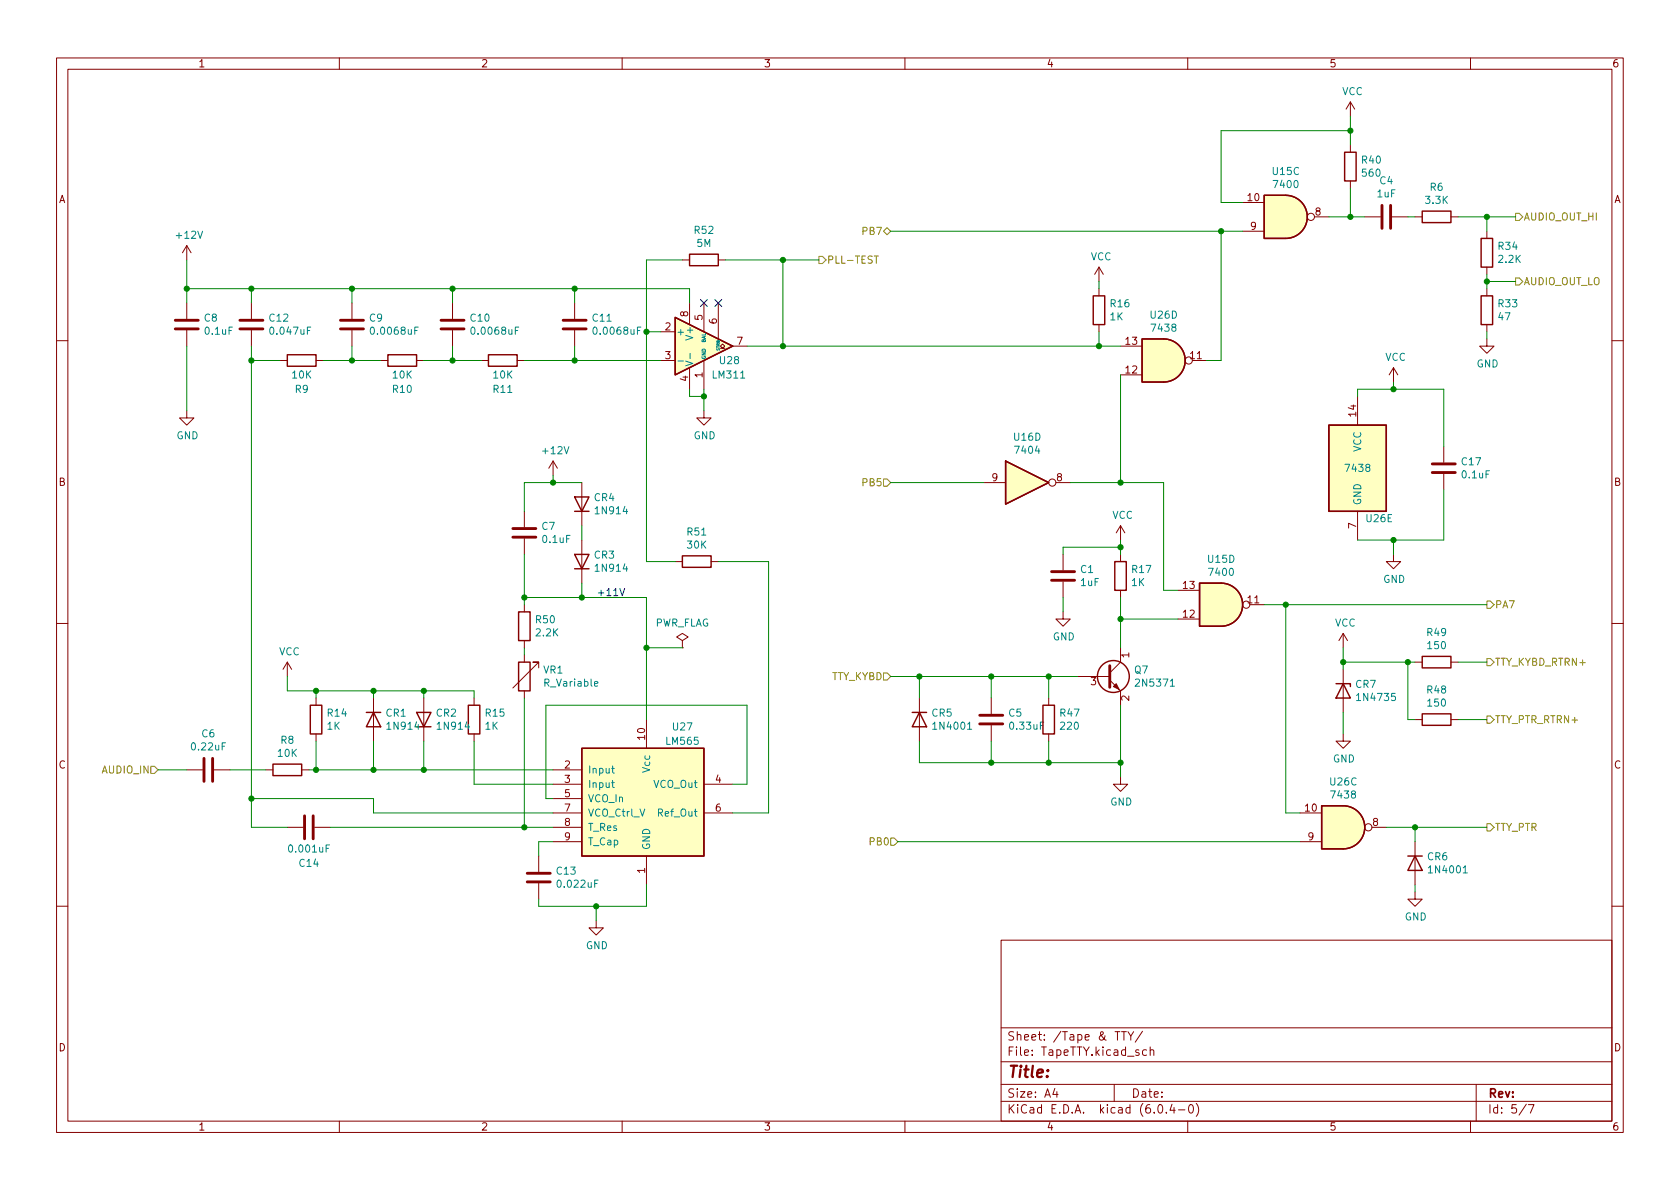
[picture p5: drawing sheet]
<svg xmlns="http://www.w3.org/2000/svg" width="297mm" height="210mm" viewBox="0 0 297 210" stroke-linecap="round" stroke-linejoin="round" font-family="sans-serif">
<g fill="none" stroke="#840000" stroke-width=".18">
<path d="M10 10.2h277v190.1h-277zM12 12.2h273v186.1h-273zM60 10.2v2M110 10.2v2M160 10.2v2M210 10.2v2M238.8 18v2.6M238.8 18l-.8 1.3M238.8 18l.7 1.3M260 10.2v2M219.7 35.8h3.8M232.4 38.3h2.5"/>
<path d="M238.8 25.6v1.3M238.8 32v1.3M241.3 38.3h2.8M246.1 38.3h2.8M250.2 38.3h1.3M256.5 38.3h1.3M33 43.4v2.6M33 53.6v2.8M33 58.4v2.8M33 43.4l-.7 1.3M33 43.4l.8 1.3M44.4 53.6v2.8"/>
<path d="M44.4 58.4v2.8M62.2 53.6v2.8M62.2 58.4v2.8M80 53.6v2.8M80 58.4v2.8M101.6 53.6v2.8M101.6 58.4v2.8M116.8 58.7h2.6M120.6 46h1.3M121.9 53.6v3.8M124.5 53.6v5.1M127 46h1.3"/>
<path d="M127 53.6v6.3M194.3 47.2l-.8 1.3M194.3 47.2v2.6M194.3 51v1.3M194.3 57.4v1.3M194.3 47.2l.8 1.3M219.7 40.9h3.8M262.9 59.9v1.3h1.3l-1.3 1.3-1.3-1.3h1.3M262.9 40.9v1.3M262.9 47.2v1.3M262.9 51v1.3M262.9 57.4v1.3"/>
<path d="M10 60.2h2M33 72.6v1.3h1.3l-1.3 1.3-1.3-1.3h1.3M49.5 63.7h1.3M55.9 63.7h1.2M67.3 63.7h1.3M73.7 63.7h1.2M85.1 63.7h1.3M91.4 63.7h1.3M116.8 63.7h2.6M121.9 65v3.8M124.5 72.6v1.3h1.2l-1.2 1.3-1.3-1.3h1.3M124.5 63.7v5.1"/>
<path d="M127.4 61.6h.4l-.4-.4 .4-.4 .3 .4-.3 .4h.3M129.5 61.2h2.6M198.1 66.3h3.8M198.1 61.2h3.8M210.8 63.7h2.6M240 70.1v5.1M246.4 65l-.8 1.3M246.4 65v2.6M246.4 65l.7 1.3M255.3 79v2.8M285 60.2h2M92.7 90.4v2.8"/>
<path d="M92.7 95.2v2.8M97.8 81.5l-.8 1.3M97.8 81.5v2.6M97.8 81.5l.8 1.3M102.9 85.3v7.7M102.9 95.5v7.6M119.4 99.3h1.2M125.7 99.3h1.3M174 85.3h3.8M186.7 85.3h2.5M188 98v2.8M198.1 93v2.5"/>
<path d="M198.1 98v1.3M198.1 93l-.7 1.2M198.1 93l.8 1.2M240 90.4v5.1M246.4 98v1.3h1.2l-1.2 1.3-1.3-1.3h1.3M255.3 83.8v2.8M10 110.2h2M50.8 117.1l-.8 1.3M50.8 117.1v2.5M50.8 117.1l.8 1.3M92.7 106.9v1.3M92.7 113.3v1.2"/>
<path d="M92.7 115.8v1.3M95.2 118.1v-1h-1h1l-4.5 4.6M120.6 113.3l1.1-.7-1.1-.6-1 .6 1 .7v1.2M120.6 114.5h.1M188 108.2v1.3h1.2l-1.2 1.2-1.3-1.2h1.3M188 102.9v2.8M190.5 119.6h5.7M198.1 104.4v1.3M198.1 114.5v2.6l-1.9 1.9M208.3 109.5h3.8M208.3 104.4h3.8M221 106.9h2.5"/>
<path d="M237.5 112l-.8 1.3M237.5 112v2.5M237.5 118.4v7.6M237.5 112l.8 1.3M250.2 117.1h1.3M256.5 117.1h1.3M285 110.2h2M33 136.1h2.8M37.8 136.1h2.8M47 136.1h1.3M53.3 136.1h1.3M55.9 123.4v1.3"/>
<path d="M55.9 129.8v1.3M66 123.4v7.7M74.9 123.4v7.7M83.8 123.4v1.3M83.8 129.8v1.3M92.7 122.2v1.2M97.8 136.1h5.1M97.8 138.7h5.1M114.3 127.2v5.1M124.5 138.7h5M162.6 123.4v7.7M175.3 123.4v2.8"/>
<path d="M175.3 128.3v2.8M185.4 123.4v1.3M185.4 129.8v1.3M196.2 120.3l1.9 1.9v2.5M198.1 137.4v1.3h1.3l-1.3 1.2-1.3-1.2h1.3M237.5 129.8v1.3h1.3l-1.3 1.2-1.3-1.2h1.3M250.2 127.2h1.3M256.5 127.2h1.3M50.8 146.3h2.8M55.6 146.3h2.8M95.2 151.4v2.8M95.2 156.2v2.8"/>
<path d="M97.8 143.8h5.1M97.8 146.3h5.1M97.8 148.8h5.1M97.8 141.2h5.1M114.3 151.4v5.1M124.5 143.8h5M229.9 143.8h3.8M229.9 148.8h3.8M242.6 146.3h2.5M250.2 157.7v1.3h1.3l-1.3 1.3-1.3-1.3h1.3M250.2 148.8v7.7M10 160.2h2"/>
<path d="M105.4 162.8v1.3h1.3l-1.3 1.2-1.3-1.2h1.3M177 166.3h108v32h-108zM285 160.2h2M60 198.3v2M110 198.3v2M160 198.3v2M177 194.8h108M177 191.8h108M177 187.8h108M177 181.8h108M186.5 192.5l-.4 1h1M186.9 193v1"/>
<path d="M197 191.8v3M197.1 182.4h.9M198.3 182.4h.8M198.7 182.4v1.5M199.4 182.4l.5 .8 .5-.8M199.9 183.2v.7M202 182.4l-1.3 1.9M202.7 185.7l-.4-.1-.3 .3v.4l.1 .3h.6M203.4 185.8l.2-.2 .3 .1 .1 .9M203.4 185.1v1.5M204.9 195.4l.2-.1a.81 .81 0 0 1 .6 .7 .81 .81 0 0 1-.3 .8h-.2a.81 .81 0 0 1-.6-.6 .81 .81 0 0 1 .3-.8zM206.2 196.7v.1"/>
<path d="M207.2 195.3l-.3 1h.9M207.6 195.8v1M208.4 196.3h1.1M210 198.3v2M210.4 195.4l.1-.1a.81 .81 0 0 1 .6 .7 .81 .81 0 0 1-.3 .8h-.2a.81 .81 0 0 1-.5-.6 .81 .81 0 0 1 .3-.8zM211.5 195.1a1.72 1.72 0 0 1 0 2.3M260 198.3v2M261 191.8v6.5M269.9 195.3l-1.3 1.9M270.2 195.3h1l-.6 1.5"/>
<circle cx="231.8" cy="38.3" r=".63"/>
<circle cx="210.2" cy="63.7" r=".63"/>
<circle cx="186.1" cy="85.3" r=".63"/>
<circle cx="220.3" cy="106.9" r=".63"/>
<circle cx="241.9" cy="146.3" r=".63"/>
</g>
<g fill="none" stroke="#840000" stroke-width=".51">
<path d="M244.3 36.3v4.1M245.9 36.3v4.1M31 58.2h4.1M31 56.6h4.1M42.4 58.2h4.1M42.4 56.6h4.1M60.2 58.2h4.1M60.2 56.6h4.1M78 58.2h4M78 56.6h4M99.6 58.2h4M99.6 56.6h4"/>
<path d="M90.7 93.5h4M90.7 95h4M253.2 83.6h4.1M253.2 82h4.1M185.9 102.6h4.1M185.9 101.1h4.1M196.2 117.7v3.8M36.1 134.1v4.1M37.6 134.1v4.1M173.2 128h4.1M173.2 126.5h4.1M53.8 144.3v4"/>
<path d="M55.4 144.3v4M93.2 156h4.1M93.2 154.4h4.1"/>
</g>
<g fill="none" stroke="#840000" stroke-width=".25">
<path d="M223.5 34.5h3.8a3.8 3.8 0 0 1 3.8 3.8 3.8 3.8 0 0 1-3.8 3.9h-3.8zM237.7 26.9h2.1v5.1h-2.1zM251.5 37.3h5v2.1h-5zM119.4 56.1l10.1 5.1-10.1 5.1zM121.9 45h5.1v2h-5.1zM193.3 52.3h2v5.1h-2zM201.9 59.9h3.8a3.8 3.8 0 0 1 3.9 3.8 3.8 3.8 0 0 1-3.9 3.9h-3.8zM261.9 42.2h2v5h-2zM261.9 52.3h2v5.1h-2zM50.8 62.7h5.1v2.1h-5.1zM68.6 62.7h5.1v2.1h-5.1zM86.4 62.7h5v2.1h-5z"/>
<path d="M234.9 75.2h10.2v15.2h-10.2zM101.6 98h2.5l-1.2 2.6zM101.6 87.9h2.5l-1.2 2.5zM101.6 90.4h2.5M120.6 98.3h5.1v2h-5.1zM177.8 81.5l7.6 3.8-7.6 3.8zM197.1 99.3h2v5.1h-2zM91.7 108.2h2v5.1h-2zM91.7 117.1h2v5.1h-2zM101.6 100.6h2.5M215.9 103.1h-3.8v7.6h3.8M215.9 103.1a3.8 3.8 0 0 1 3.8 3.8 3.8 3.8 0 0 1-3.8 3.8"/>
<path d="M251.5 116.1h5v2h-5zM48.3 135.1h5v2.1h-5zM54.9 124.7h2v5.1h-2zM64.8 126h2.5M66 126l1.3 2.5h-2.5zM73.7 126h2.5l-1.3 2.5zM73.7 128.5h2.5M82.8 124.7h2v5.1h-2zM102.9 132.3h21.6v19.1h-21.6zM161.3 126h2.5M162.6 126l1.2 2.5h-2.5zM184.4 124.7h2v5.1h-2z"/>
<path d="M236.2 120.9h2.6v.5M237.5 120.9l1.3 2.5h-2.6zM251.5 126.2h5v2.1h-5zM233.7 142.5h3.8a3.8 3.8 0 0 1 3.8 3.8 3.8 3.8 0 0 1-3.8 3.8h-3.8zM248.9 151.4h2.6M250.2 151.4l1.3 2.5h-2.6z"/>
<circle cx="196.8" cy="119.6" r="2.82"/>
</g>
<g fill="#ffffc2" stroke="#ffffc2" stroke-width=".18">
<path d="M205.7 59.9a3.8 3.8 0 0 1 3.9 3.8 3.8 3.8 0 0 1-3.9 3.9z"/>
<path d="M201.9 59.9h3.8v7.7h-3.8z"/>
<path d="M237.5 142.5a3.8 3.8 0 0 1 3.8 3.8 3.8 3.8 0 0 1-3.8 3.8z"/>
<path d="M233.7 142.5h3.8v7.6h-3.8z"/>
<path d="M227.3 34.5a3.8 3.8 0 0 1 3.8 3.8 3.8 3.8 0 0 1-3.8 3.9z"/>
<path d="M223.5 34.5h3.8v7.7h-3.8z"/>
<path d="M102.9 132.3h21.6v19.1h-21.6z"/>
<path d="M234.9 75.2h10.2v15.2h-10.2z"/>
<path d="M119.4 56.1l10.1 5.1-10.1 5.1z"/>
<path d="M177.8 81.5l7.6 3.8-7.6 3.8z"/>
<path d="M215.9 103.1a3.8 3.8 0 0 1 3.8 3.8 3.8 3.8 0 0 1-3.8 3.8z"/>
<path d="M212.1 103.1h3.8v7.6h-3.8z"/>
</g>
<g fill="none" stroke="#008484" stroke-width=".18">
<path d="M73.9 57.8h-.6v1.3M91.7 57.8h-.6v1.3M113.3 57.8h-.6v1.3M119.9 63.8h1M121.2 63.8l1.3 .5-1.3 .4M122 62.5v.9M108.1 135.9h.5M108.1 138.4h.5M108.3 135.4v1.1l.3 .2M108.3 138v1.1l.3 .2M171.1 129h.7M206.9 121.3h.7"/>
<path d="M258.7 154.4h.7"/>
</g>
<path d="M196.8 121.4l.6-.5 .5 1z" fill="#840000" stroke="#840000" stroke-width=".18"/>
<g fill="none" stroke="#848400" stroke-width=".18">
<path d="M268 37.7h.6l.6 .6-.6 .7h-.6zM144.8 45.3h.6l.6 .7-.6 .6h-.6zM154.6 45.3h.7M156.2 40.9l.6-.6 .7 .6-.7 .6zM268 49.1h.6l.6 .7-.6 .6h-.6zM156.2 84.7h.6l.7 .6-.7 .7h-.6zM156.2 119h.6l.7 .6-.7 .7h-.6zM262.9 116.5h.6l.7 .6-.7 .6h-.6zM262.9 106.3h.6l.7 .6-.7 .7h-.6zM26.7 135.5h.6l.6 .6-.6 .7h-.6zM262.9 126.6h.6l.7 .6-.7 .7h-.6zM157.5 148.2h.6l.6 .6-.6 .7h-.6z"/>
<path d="M262.9 145.7h.6l.7 .6-.7 .6h-.6z"/>
</g>
<path d="M109.6 104.1l.4 1.2 .4-1.2" fill="none" stroke="#0000c2" stroke-width=".18"/>
<g fill="none" stroke="#008400" stroke-width=".18">
<path d="M234.9 38.3h6.4M238.8 23.1h-22.9v12.7h3.8M238.8 20.6v5M238.8 33.3v5M248.9 38.3h1.3M257.8 38.3h10.2M262.9 38.3v2.6M33 51h88.9v2.6M33 46v7.6M44.4 51v2.6M62.2 51v2.6M80 51v2.6"/>
<path d="M101.6 51v2.6M114.3 58.7h2.5M120.6 46h-6.3v53.3h5.1M128.3 46h16.5M138.4 46v15.2M157.5 40.9h62.2M194.3 49.8v1.2M194.3 58.7v2.5M215.9 40.9v22.8h-2.5M262.9 48.5v2.5M262.9 58.7v1.2M262.9 49.8h5.1"/>
<path d="M33 61.2v11.4M44.4 61.2v85.1h6.4M44.4 63.7h5.1M57.1 63.7h10.2M62.2 61.2v2.5M74.9 63.7h10.2M80 61.2v2.5M92.7 63.7h24.1M101.6 61.2v2.5M121.9 68.8v1.3h2.6M124.5 68.8v3.8M132.1 61.2h66"/>
<path d="M198.1 66.3v19M240 70.1v-1.3h15.3v10.2M246.4 67.6v1.2M92.7 98v8.9M97.8 84.1v1.2M102.9 93v2.5M102.9 85.3h-10.2v5.1M127 99.3h8.9v44.5h-6.4M157.5 85.3h16.5M189.2 85.3h16.5v19.1h2.6M198.1 95.5v2.5M198.1 96.8h-10.1v1.2"/>
<path d="M246.4 95.5v2.5M255.3 86.6v8.9h-15.3M50.8 119.6v2.6h33v1.2M92.7 105.7h21.6v21.5M92.7 114.5v1.3M102.9 103.1v2.6M114.3 114.5h6.3M157.5 119.6h33M162.6 119.6v3.8M175.3 119.6v3.8M185.4 119.6v3.8M188 105.7v2.5"/>
<path d="M198.1 109.5h10.2M198.1 105.7v8.8M223.5 106.9h39.4M227.3 106.9v36.9h2.6M237.5 114.5v3.9M237.5 117.1h12.7M248.9 117.1v10.1h1.3M257.8 117.1h5.1M27.9 136.1h5.1M40.6 136.1h6.4M54.6 136.1h43.2M55.9 122.2v1.2"/>
<path d="M55.9 131.1v5M66 122.2v1.2M66 131.1v5M74.9 122.2v1.2M74.9 131.1v5M83.8 131.1v7.6h14M92.7 123.4v22.9M129.5 138.7h2.6v-14h-35.6v16.5h1.3M162.6 131.1v3.8h35.5M175.3 131.1v3.8M185.4 131.1v3.8M198.1 124.7v12.7"/>
<path d="M237.5 126v3.8M257.8 127.2h5.1M44.4 141.2h21.6v2.6h31.8M58.4 146.3h39.4M97.8 148.8h-2.6v2.6M114.3 156.5v3.8h-19.1v-1.3M158.7 148.8h71.2M245.1 146.3h17.8M250.2 146.3v2.5M250.2 156.5v1.2M105.4 160.3v2.5"/>
</g>
<path d="M123.9 53l1.2 1.2M125.1 53l-1.2 1.2M126.4 53l1.2 1.2M127.6 53l-1.2 1.2" fill="none" stroke="#000084" stroke-width=".18"/>
<g fill="#008400" stroke="#008400" stroke-width=".18">
<circle cx="238.8" cy="38.3" r=".46"/>
<circle cx="246.4" cy="68.8" r=".46"/>
<circle cx="215.9" cy="40.9" r=".46"/>
<circle cx="262.9" cy="38.3" r=".46"/>
<circle cx="262.9" cy="49.8" r=".46"/>
<circle cx="238.8" cy="23.1" r=".46"/>
<circle cx="44.4" cy="51" r=".46"/>
<circle cx="33" cy="51" r=".46"/>
<circle cx="44.4" cy="63.7" r=".46"/>
<circle cx="62.2" cy="63.7" r=".46"/>
<circle cx="80" cy="51" r=".46"/>
<circle cx="80" cy="63.7" r=".46"/>
<circle cx="62.2" cy="51" r=".46"/>
<circle cx="55.9" cy="136.1" r=".46"/>
<circle cx="74.9" cy="136.1" r=".46"/>
<circle cx="66" cy="136.1" r=".46"/>
<circle cx="66" cy="122.2" r=".46"/>
<circle cx="55.9" cy="122.2" r=".46"/>
<circle cx="44.4" cy="141.2" r=".46"/>
<circle cx="237.5" cy="117.1" r=".46"/>
<circle cx="198.1" cy="134.9" r=".46"/>
<circle cx="227.3" cy="106.9" r=".46"/>
<circle cx="175.3" cy="134.9" r=".46"/>
<circle cx="175.3" cy="119.6" r=".46"/>
<circle cx="185.4" cy="134.9" r=".46"/>
<circle cx="198.1" cy="109.5" r=".46"/>
<circle cx="138.4" cy="46" r=".46"/>
<circle cx="124.5" cy="70.1" r=".46"/>
<circle cx="101.6" cy="63.7" r=".46"/>
<circle cx="114.3" cy="58.7" r=".46"/>
<circle cx="101.6" cy="51" r=".46"/>
<circle cx="97.8" cy="85.3" r=".46"/>
<circle cx="92.7" cy="105.7" r=".46"/>
<circle cx="102.9" cy="105.7" r=".46"/>
<circle cx="92.7" cy="146.3" r=".46"/>
<circle cx="114.3" cy="114.5" r=".46"/>
<circle cx="74.9" cy="122.2" r=".46"/>
<circle cx="105.4" cy="160.3" r=".46"/>
<circle cx="246.4" cy="95.5" r=".46"/>
<circle cx="250.2" cy="146.3" r=".46"/>
<circle cx="248.9" cy="117.1" r=".46"/>
<circle cx="198.1" cy="85.3" r=".46"/>
<circle cx="162.6" cy="119.6" r=".46"/>
<circle cx="185.4" cy="119.6" r=".46"/>
<circle cx="138.4" cy="61.2" r=".46"/>
<circle cx="194.3" cy="61.2" r=".46"/>
<circle cx="198.1" cy="96.8" r=".46"/>
</g>
<text font-size="2.8" fill="#840000" x="178" y="190.6">Title:</text>
<g font-size="2.1" fill="#840000">
<text x="178" y="184">Sheet: /Tape &amp; TTY/</text>
<text x="178" y="186.7">File: TapeTTY.kicad_sch</text>
<text x="178" y="196.9">KiCad E.D.A. kicad (6.0.4-0)</text>
<text x="178" y="194.1">Size: A4</text>
<text x="200" y="194.1">Date:</text>
<text x="263" y="194.1">Rev:</text>
<text x="263" y="196.9">Id: 5/7</text>
</g>
<g font-size="1.8" fill="#840000">
<text x="35" y="11.9">1</text>
<text x="85" y="11.9">2</text>
<text x="135" y="11.9">3</text>
<text x="185" y="11.9">4</text>
<text x="235" y="11.9">5</text>
<text x="285" y="11.9">6</text>
<text x="10.3" y="35.9">A</text>
<text x="220.6" y="35.6">10</text>
<text x="285.3" y="35.9">A</text>
<text x="221.1" y="40.6">9</text>
<text x="232.6" y="38.1">8</text>
<text x="117.6" y="58.4">2</text>
<text x="121.7" y="56" transform="rotate(-90 121.7 56)">8</text>
<text x="124.2" y="56.6" transform="rotate(-90 124.2 56.6)">5</text>
<text x="126.7" y="57.3" transform="rotate(-90 126.7 57.3)">6</text>
<text x="117.6" y="63.5">3</text>
<text x="130.3" y="61">7</text>
<text x="199" y="61">13</text>
<text x="210.5" y="63.5">11</text>
<text x="121.7" y="67.4" transform="rotate(-90 121.7 67.4)">4</text>
<text x="124.2" y="66.8" transform="rotate(-90 124.2 66.8)">1</text>
<text x="199" y="66">12</text>
<text x="239.8" y="73.6" transform="rotate(-90 239.8 73.6)">14</text>
<text x="10.3" y="85.9">B</text>
<text x="175.4" y="85.1">9</text>
<text x="186.8" y="85.1">8</text>
<text x="285.3" y="85.9">B</text>
<text x="239.8" y="93.5" transform="rotate(-90 239.8 93.5)">7</text>
<text x="209.2" y="104.1">13</text>
<text x="220.6" y="106.7">11</text>
<text x="209.2" y="109.2">12</text>
<text x="199.6" y="116.3" transform="rotate(-90 199.6 116.3)">1</text>
<text x="192.9" y="121.2">3</text>
<text x="199.6" y="123.9" transform="rotate(-90 199.6 123.9)">2</text>
<text x="114" y="130.8" transform="rotate(-90 114 130.8)">10</text>
<text x="10.3" y="135.9">C</text>
<text x="99.8" y="135.9">2</text>
<text x="285.3" y="135.9">C</text>
<text x="99.8" y="138.4">3</text>
<text x="99.8" y="141">5</text>
<text x="99.8" y="143.5">7</text>
<text x="126.5" y="138.4">4</text>
<text x="126.5" y="143.5">6</text>
<text x="230.8" y="143.5">10</text>
<text x="99.8" y="146">8</text>
<text x="99.8" y="148.6">9</text>
<text x="231.3" y="148.6">9</text>
<text x="242.7" y="146">8</text>
<text x="114" y="154.4" transform="rotate(-90 114 154.4)">1</text>
<text x="10.3" y="185.9">D</text>
<text x="285.3" y="185.9">D</text>
<text x="35" y="199.9">1</text>
<text x="85" y="199.9">2</text>
<text x="135" y="199.9">3</text>
<text x="185" y="199.9">4</text>
<text x="235" y="199.9">5</text>
<text x="285" y="199.9">6</text>
</g>
<g font-size="1.8" fill="#008484">
<text x="237.3" y="16.8">VCC</text>
<text x="240.8" y="28.9">R40</text>
<text x="225.1" y="30.9">U15C</text>
<text x="225.4" y="33.2">7400</text>
<text x="241" y="31.2">560</text>
<text x="243.5" y="34.9">1uF</text>
<text x="244" y="32.6">C4</text>
<text x="252.9" y="33.7">R6</text>
<text x="122.8" y="41.3">R52</text>
<text x="252.1" y="36">3.3K</text>
<text x="31.3" y="42.2">+12V</text>
<text x="123.2" y="43.7">5M</text>
<text x="192.8" y="46">VCC</text>
<text x="265" y="44.2">R34</text>
<text x="265" y="46.5">2.2K</text>
<text x="36.1" y="56.9">C8</text>
<text x="36.3" y="59.2">0.1uF</text>
<text x="47.7" y="56.9">C12</text>
<text x="48" y="59.2">0.047uF</text>
<text x="65.3" y="56.9">C9</text>
<text x="65.9" y="59.2">0.0068uF</text>
<text x="83.2" y="56.9">C10</text>
<text x="83.7" y="59.2">0.0068uF</text>
<text x="104.8" y="56.9">C11</text>
<text x="105.3" y="59.2">0.0068uF</text>
<text x="119.5" y="59.3">+</text>
<text x="122.6" y="59.7" transform="rotate(-90 122.6 59.7)">V+</text>
<text x="196.3" y="56.6">1K</text>
<text x="196.4" y="54.3">R16</text>
<text x="203.5" y="56.3">U26D</text>
<text x="203.8" y="58.6">7438</text>
<text x="265" y="54.3">R33</text>
<text x="265" y="56.6">47</text>
<text x="127.3" y="64.4">U28</text>
<text x="244.9" y="63.8">VCC</text>
<text x="261.1" y="65">GND</text>
<text x="51.7" y="66.9">10K</text>
<text x="52.2" y="69.5">R9</text>
<text x="69.5" y="69.5">R10</text>
<text x="69.5" y="66.9">10K</text>
<text x="87.3" y="69.5">R11</text>
<text x="87.3" y="66.9">10K</text>
<text x="126.1" y="66.9">LM311</text>
<text x="31.2" y="77.7">GND</text>
<text x="122.6" y="77.7">GND</text>
<text x="179.3" y="77.9">U16D</text>
<text x="96.1" y="80.3">+12V</text>
<text x="179.6" y="80.2">7404</text>
<text x="238.1" y="83.4">7438</text>
<text x="240.7" y="79.9" transform="rotate(-90 240.7 79.9)">VCC</text>
<text x="258.5" y="82.3">C17</text>
<text x="105.1" y="88.6">CR4</text>
<text x="240.7" y="89.4" transform="rotate(-90 240.7 89.4)">GND</text>
<text x="258.6" y="84.6">0.1uF</text>
<text x="95.8" y="93.7">C7</text>
<text x="105.5" y="90.9">1N914</text>
<text x="121.6" y="94.7">R51</text>
<text x="196.6" y="91.7">VCC</text>
<text x="241.6" y="92.3">U26E</text>
<text x="96" y="96">0.1uF</text>
<text x="105.1" y="98.8">CR3</text>
<text x="105.5" y="101.1">1N914</text>
<text x="121.6" y="97">30K</text>
<text x="191.1" y="101.3">C1</text>
<text x="200.2" y="101.3">R17</text>
<text x="213.6" y="99.5">U15D</text>
<text x="213.9" y="101.8">7400</text>
<text x="191.1" y="103.6">1uF</text>
<text x="200.1" y="103.6">1K</text>
<text x="244.5" y="103.1">GND</text>
<text x="94.8" y="110.2">R50</text>
<text x="94.8" y="112.5">2.2K</text>
<text x="115.7" y="110.8">PWR_FLAG</text>
<text x="186.1" y="113.2">GND</text>
<text x="236" y="110.8">VCC</text>
<text x="252.4" y="112.5">R49</text>
<text x="49.3" y="115.9">VCC</text>
<text x="96.1" y="119.1">VR1</text>
<text x="200.6" y="119.1">Q7</text>
<text x="252.5" y="114.8">150</text>
<text x="96.4" y="121.4">R_Variable</text>
<text x="201.1" y="121.4">2N5371</text>
<text x="239.7" y="121.6">CR7</text>
<text x="240.2" y="123.9">1N4735</text>
<text x="252.4" y="122.6">R48</text>
<text x="252.5" y="124.9">150</text>
<text x="35.7" y="130.4">C6</text>
<text x="49.7" y="131.5">R8</text>
<text x="57.8" y="129">1K</text>
<text x="58" y="126.7">R14</text>
<text x="68.3" y="126.7">CR1</text>
<text x="68.6" y="129">1N914</text>
<text x="77.1" y="126.7">CR2</text>
<text x="77.5" y="129">1N914</text>
<text x="85.8" y="129">1K</text>
<text x="85.9" y="126.7">R15</text>
<text x="117.9" y="131.7">LM565</text>
<text x="119" y="129.2">U27</text>
<text x="164.8" y="126.7">CR5</text>
<text x="165.3" y="129">1N4001</text>
<text x="178.4" y="126.7">C5</text>
<text x="178.7" y="129">0.33uF</text>
<text x="187.5" y="126.7">R47</text>
<text x="187.6" y="129">220</text>
<text x="34" y="132.7">0.22uF</text>
<text x="49.2" y="133.8">10K</text>
<text x="103.9" y="136.8">Input</text>
<text x="114.9" y="136.5" transform="rotate(-90 114.9 136.5)">Vcc</text>
<text x="235.7" y="134.8">GND</text>
<text x="103.9" y="139.3">Input</text>
<text x="103.9" y="141.9">VCO_In</text>
<text x="115.6" y="139.3">VCO_Out</text>
<text x="196.3" y="142.4">GND</text>
<text x="235.2" y="138.9">U26C</text>
<text x="235.5" y="141.2">7438</text>
<text x="103.9" y="144.4">VCO_Ctrl_V</text>
<text x="103.9" y="146.9">T_Res</text>
<text x="103.9" y="149.5">T_Cap</text>
<text x="116.6" y="144.4">Ref_Out</text>
<text x="51.3" y="150.7">0.001uF</text>
<text x="53" y="153.3">C14</text>
<text x="98.5" y="154.7">C13</text>
<text x="114.9" y="150.4" transform="rotate(-90 114.9 150.4)">GND</text>
<text x="252.4" y="152.1">CR6</text>
<text x="252.9" y="154.4">1N4001</text>
<text x="98.8" y="157">0.022uF</text>
<text x="103.6" y="167.8">GND</text>
<text x="248.4" y="162.8">GND</text>
</g>
<g font-size="1.8" fill="#848400">
<text x="152.7" y="41.5">PB7</text>
<text x="269.3" y="39">AUDIO_OUT_HI</text>
<text x="146.2" y="46.6">PLL-TEST</text>
<text x="269.3" y="50.4">AUDIO_OUT_LO</text>
<text x="152.7" y="86">PB5</text>
<text x="264.3" y="107.6">PA7</text>
<text x="264.3" y="117.7">TTY_KYBD_RTRN+</text>
<text x="146.8" y="120.3">TTY_KYBD</text>
<text x="264.3" y="127.9">TTY_PTR_RTRN+</text>
<text x="18.1" y="136.8">AUDIO_IN</text>
<text x="153.9" y="149.5">PB0</text>
<text x="264.3" y="146.9">TTY_PTR</text>
</g>
<text font-size="1.8" fill="#0000c2" x="105.4" y="105.4">+11V</text>
<g font-size=".9" fill="#008484">
<text x="124.8" y="63.6" transform="rotate(-90 124.8 63.6)">GND</text>
<text x="124.8" y="60.6" transform="rotate(-90 124.8 60.6)">BAL</text>
</g>
<text font-size=".7" fill="#008484" x="127.3" y="62" transform="rotate(-90 127.3 62)">STRB</text>
</svg>
